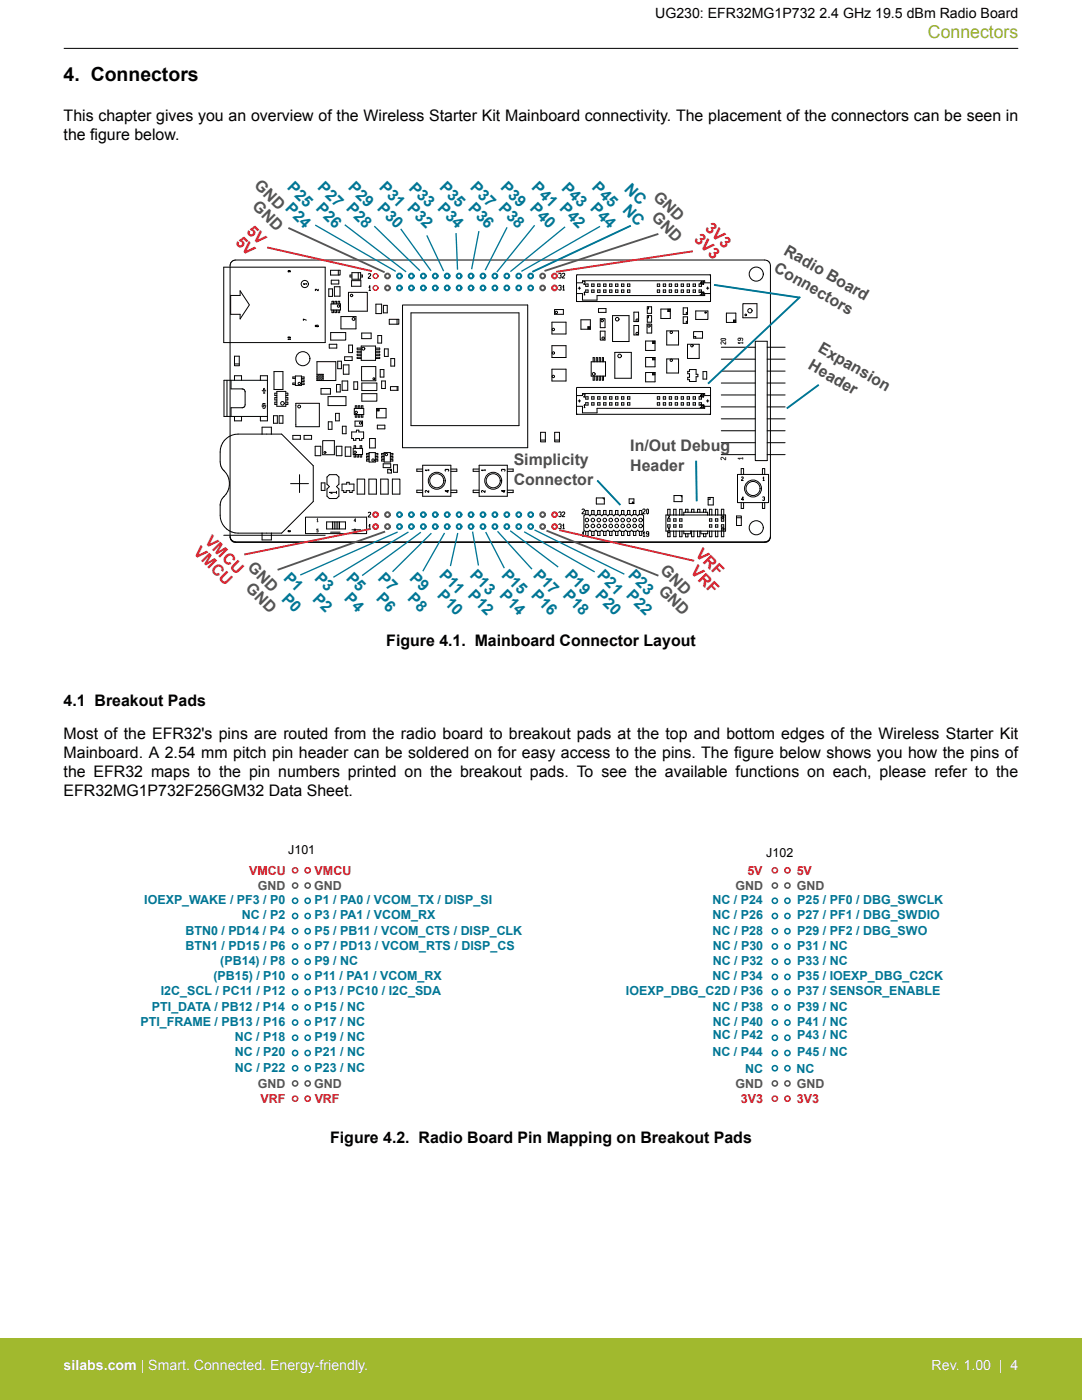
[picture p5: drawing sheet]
<svg xmlns="http://www.w3.org/2000/svg" width="216mm" height="279mm" viewBox="0 0 216 279" stroke-linecap="round" stroke-linejoin="round" font-family="sans-serif">
<g fill="none" stroke="#000" stroke-width=".2">
<path d="M44.6 53.3h20.3v15.1h-20.3zM46 59h1.9v-1l1.9 2.8-1.9 2.9v-1h-1.9zM46.2 52.3l.3-.3 .5-.1h105.6a1.13 1.13 0 0 1 1.1 1.1v54a1.13 1.13 0 0 1-1.1 1.1h-105.6a1.13 1.13 0 0 1-1.1-1.1v-54zM57.7 54v.2l-.2 .1v-.3h.4v.3M61.1 56.7h-.6l.2 .1M61.1 56.6v.2M63.5 57.7v.3l-.4-.3-.2 .1 .1 .2M65.6 57.7h.7v1.5h-.7zM66 53.9h1.9v1h-1.9zM66.1 55.9h1.5v.8h-1.5zM66.7 57.2h1.1v1.9h-1.1zM67.5 53.9v1"/>
<path d="M69.5 58.3h3.8v3.8h-3.8zM70.2 56h1.8v1.1h-1.8zM70.2 54.4h1.8v1.3h-1.8zM70.2 54.9h-.4v.4h.4M71.5 54.4v1.3M72 54.9h.3v.4h-.3M73.5 54.7l.1-.1 .4 .1v.3l-.5 .4v.2h.5M73.6 57.4l.2-.4v1M73.6 58h.3M111.5 57.1l.1-.2 .4 .2-.2 .3 .2 .4-.2 .1-.3-.1M111.5 54.7l.1-.2 .4 .2-.2 .3 .2 .4-.2 .1-.3-.1M112.2 54.7l.1-.2 .4 .2v.2l-.5 .5v.1h.5"/>
<path d="M112.3 57.3l.2-.4v1M112.3 57.9h.3M115 56.4h1.2v-.4h24.4v.4h1.2M115 58.6h1.2v1.3h2.9v-.9h21.5v-.4h1.2M115.1 54.8h26.6l.1 5.4h-26.7zM115.4 57.5h.4M115.6 57.3v.5M116.5 56.2h.3l-.3 .5 .3 .1M116.5 58.8h.2M116.5 58.5l.1-.2v.5M116.9 56.7h.4v.5h-.4zM116.9 57.9h.4v.4h-.4z"/>
<path d="M118.1 56.7h.4v.5h-.4zM118.1 57.9h.4v.4h-.4zM119.3 56.7h.4v.5h-.4zM119.3 57.9h.4v.4h-.4zM120.4 56.7h.5v.5h-.5zM120.4 57.9h.5v.4h-.5zM121.6 56.7h.5v.5h-.5zM121.6 57.9h.5v.4h-.5zM122.8 56.7h.5v.5h-.5zM122.8 57.9h.5v.4h-.5zM124 56.7h.5v.5h-.5zM124 57.9h.5v.4h-.5z"/>
<path d="M125.2 56.7h.5v.5h-.5zM125.2 57.9h.5v.4h-.5zM131.2 56.7h.4v.5h-.4zM131.2 57.9h.4v.4h-.4zM132.3 56.7h.5v.5h-.5zM132.3 57.9h.5v.4h-.5zM133.5 56.7h.5v.5h-.5zM133.5 57.9h.5v.4h-.5zM134.7 56.7h.5v.5h-.5zM134.7 57.9h.5v.4h-.5zM135.9 56.7h.5v.5h-.5zM135.9 57.9h.5v.4h-.5z"/>
<path d="M137.1 56.7h.5v.5h-.5zM137.1 57.9h.5v.4h-.5zM138.3 56.7h.5v.5h-.5zM138.3 57.9h.5v.4h-.5zM139.5 56.7h.5v.5h-.5zM139.5 57.9h.5v.4h-.5zM139.7 58.3h.3v.5h-.3M140 56.6h-.3l.3-.4v.6M140.3 56.2h.1l-.1 .6-.1-.1zM140.5 58.5l-.3 .1v-.3h.3v.5h-.3M141 57.5h.4M141.2 57.3v.5"/>
<path d="M45.3 75.9v7.2M46.1 75.9v1.7h2.2l.4 .2 .2 .3-.1 3-.4 .3h-2.3v1.7M46.8 75.9v-.9h1.4v.9M46.8 71.1h.9v1.9h-.9zM46.8 72.6h.9M52 75.9v-.9h1.4v9h-1.4v-.9M52.6 77.8l.1-.3v.9M52.6 78.4h.3M53.4 75.9h-8.7v7.2h8.7M54.7 74.2h1.8v3.5h-1.8zM55.2 78.1h1.8v3h-1.8zM55.2 78.5h-.4v.4h.4"/>
<path d="M55.2 79.3h-.4v.5h.4M57 78.5h.4v.4h-.4M57 79.3h.4v.5h-.4M57.5 67.3l.4 .1h-.4zM57.9 67.7h-.4l.1 .1M57.9 67.6v.2M58.9 75.2h-.5v.3h.5M58.9 76.4h-.5v.4h.5M58.9 75h1.2v1.9h-1.2zM60.1 75.2h.6v.3h-.6M60.1 75.8h.6v.3h-.6M60.1 76.4h.6v.4h-.6"/>
<path d="M61.1 63.9l-.6-.2v.3M63.2 65l-.3-.1 .1 .3 .2-.1M63.2 64.9l.3 .1-.1 .2-.2-.1zM63.2 74.7h1.3M63.2 72.2h3.8v3.7h-3.8zM63.7 74.7l-.5 .5M64.1 77.5h1.8v1.2h-1.8zM64.1 74.7l-.9 .9M64.5 74.7l-1.3 1.2M64.5 75.1l-.9 .8M64.5 75.5l-.5 .4M64.5 74.7v1.2"/>
<path d="M65.5 79.2h3.5v1.7h-3.5zM65.7 68.7h1.5v.8h-1.5zM66 66.4h3v1.5h-3zM66.1 60.7h1.8v1.2h-1.8zM66.2 60.7v-.6h.4v.6M66.2 61.9v.5h.4v-.5M66.8 60.7v-.6h.3v.6M66.8 61.9v.5h.3v-.5M67.1 76.7h.8v1.5h-.8zM67.4 72.1h.7v1.5h-.7zM67.5 60.7v-.6h.3v.6M67.5 61.9v.5h.3v-.5"/>
<path d="M68 63.2h3v2.4h-3zM68.3 76h1.1v1.9h-1.1zM68.5 72.8h1.1v1.9h-1.1zM68.8 71.2h1.5v.7h-1.5zM69.6 68.9h.7v1.5h-.7zM70.6 76.2h.8v1.5h-.8zM72.1 69.1h2.8v2.8h-2.8zM72.1 69.5h-.8v.2h.8M72.1 70.1h-.8v.2h.8M72.1 70.7h-.8v.2h.8M72.1 71.3h-.8v.2h.8M72.2 73.2h2.8v2.8h-2.8z"/>
<path d="M72.2 66.5h1.9v1.1h-1.9zM72.2 76.4h3v1.5h-3zM72.2 78.6h3v1.5h-3zM74.9 69.5h.9v.2h-.9M74.9 71.3h.9v.2h-.9M74.9 70.1h.9v.2h-.9M74.9 70.7h.9v.2h-.9M75 60.7h1.2v1.9h-1.2zM75.4 67h.8v1.5h-.8zM75.9 73.8h.7v1.5h-.7zM76.2 76h.7v1.5h-.7zM76.5 60.9h.8v1.5h-.8z"/>
<path d="M76.7 69.6h.8v1.5h-.8zM77.7 63.7h1.9v1h-1.9zM77.9 77.2h1.5v.7h-1.5zM78 71.6h.7v1.5h-.7zM79.2 63.7v1M79.2 77.2v.7M80.3 60.9h25v28.4h-25zM82 62.4h21.6v22.5h-21.6zM110.1 73.7h2.8v2.3h-2.8zM110.1 64.3h2.8v2.4h-2.8zM110.1 69h2.8v2.3h-2.8zM110.7 61.8h1.7v.9h-1.7z"/>
<path d="M115 78.9h1.2v-.4h24.4v.4h1.2M115.1 77.3h26.6l.1 .1v5.3l-26.7-.1zM115.6 79.8v.5M115.9 63.8h1.9v1.9h-1.9zM116.5 78.7h.3l-.3 .5 .3 .1M116.9 79.2h.4v.5h-.4zM117.3 65.5l.3 .2M117.3 65.2v.5M117.3 65.2l.5 .5M117.3 65.2h.5M117.6 65.2l.2 .3M118 72.2h2.8v2.9h-2.8z"/>
<path d="M118.1 79.2h.4v.5h-.4zM118.3 75.1v.8h.3v-.8M118.3 72.2v-.8h.3v.8M119 72.2v-.8h.2v.8M119 75.1v.8h.2v-.8M119.3 79.2h.4v.5h-.4zM119.4 61.6h1.5v.7h-1.5zM119.6 75.1v.8h.2v-.8M119.6 72.2v-.8h.2v.8M119.8 63.6h.9v1.8h-.9zM119.8 66.1h.9v1.8h-.9zM120.2 72.2v-.8h.2v.8"/>
<path d="M120.2 75.1v.8h.2v-.8M120.4 79.2h.5v.5h-.5zM121.6 79.2h.5v.5h-.5zM122.2 63h3.3v5.2h-3.3zM122.7 70.3h3.3v5.2h-3.3zM122.8 79.2h.5v.5h-.5zM124 79.2h.5v.5h-.5zM125.2 79.2h.5v.5h-.5zM126.5 62.3h.9v1.9h-.9zM126.5 65h.9v1.8h-.9zM128.8 74.3h1.9v1.9h-1.9zM128.8 71.3h1.9v1.9h-1.9z"/>
<path d="M128.8 68.1h1.9v1.8h-1.9zM129.1 64.7h.9v1.8h-.9zM129.2 61.2h.8v1.3h-.8zM129.2 63h.8v1.3h-.8zM129.4 61.2v.4h-.2M129.4 63v.4h-.2M130.2 71.8h.5M130.2 74.8h.5M130.2 68.5h.5M130.2 68.1v.4M130.2 71.3v.5M130.2 74.3v.5"/>
<path d="M130.5 71.3l-.3 .3M130.5 74.3l-.3 .3M130.5 68.1l-.3 .2M130.7 71.6l-.2 .2M130.7 71.3l-.5 .5M130.7 74.6l-.2 .2M130.7 74.3l-.5 .5M130.7 68.3l-.2 .2M130.7 68.1l-.5 .4M131.2 79.2h.4v.5h-.4zM131.9 61.7h1.9v1.9h-1.9zM132.3 79.2h.5v.5h-.5z"/>
<path d="M133 66h2.4v2.8h-2.4zM133 71.6h2.4v2.8h-2.4zM133.3 62.2h.5M133.3 61.7v.5M133.5 61.7l-.2 .2M133.5 79.2h.5v.5h-.5zM133.8 61.9l-.3 .3M133.8 61.7l-.5 .5M134.7 79.2h.5v.5h-.5zM135.9 79.2h.5v.5h-.5zM136.3 61.4h.9v1.4h-.9zM136.3 63.2h.9v1.3h-.9z"/>
<path d="M137.1 79.2h.5v.5h-.5zM137.2 62.3h-.3v.5M137.2 68.7h2.3v2.8h-2.3zM137.2 64.1h-.3v.4M137.2 74.1h.4v-.3h1.3v.9h.4v.5h-.4v.9h-1.3v-.3h-.4v-.5h.4v-.7h-.4zM138.3 79.2h.5v.5h-.5zM138.4 66.2h1.8v1.3h-1.8zM138.4 67.2h.4v.3M138.8 62.1h2.5v1.7h-2.5zM139.5 79.2h.5v.5h-.5zM140 79.1h-.3l.3-.4v.6M140.3 74.2h.7v1.5h-.7z"/>
<path d="M140.3 78.7h.1l-.1 .6-.1-.1zM141.2 79.8v.5M141.8 60.1l-.1 .1M143.9 69.3h6.8M143.9 71.7h6.8M143.9 74.1h6.8M143.9 76.4h6.8M143.9 78.8h6.8M144.9 62.5h1.9v1.8h-1.9zM146.4 64.1l.2 .2M146.4 63.9v.4M146.4 63.9l.4 .4"/>
<path d="M146.4 63.9h.4M146.6 63.9l.2 .2M148.2 60.6h2.8v2.8h-2.8zM150.7 68.1h2.4v23.8h-2.4zM153.1 69.3h3.6M153.1 71.7h3.6M153.1 74.1h3.6M153.1 76.4h3.6M153.1 78.8h3.6M44.8 87.9a3.6 3.6 0 0 1 2.7-1.3h8.7l6.3 6.3v7.2l-6.3 6.3h-8.7a3.6 3.6 0 0 1-3.6-3.6v-2.2l.5-1.1a3.7 3.7 0 0 0 .1-5.8l-.3-.3a5.2 5.2 0 0 1-.3-3.2 3.7 3.7 0 0 1 .9-2.3zM46.8 83.1v.9h1.4v-.9M52.3 86.6v-1.3h1.8v1.3"/>
<path d="M52.9 80.5h-.5v.4l.5 .1-.1 .5-.4-.1M54.6 83h.7v1.5h-.7zM55.2 80.3h-.4v.4h.4M55.7 83h.8v1.5h-.8zM57 80.3h.4v.4h-.4M58 96.5h3.6M58.4 86.9h1.5v.8h-1.5zM59 80.5h4.7v4.7h-4.7zM59.8 94.7v3.6M60.7 86.9h1.5v.8h-1.5zM62.9 89.1h1.1v1.8h-1.1zM64.1 96.4h.7v1.5h-.7z"/>
<path d="M64.4 87.9h2.3v2.9h-2.3zM65.5 84.2h.7v1.5h-.7zM65.7 94.7h1.4l.5 .5v1.4l-.5 .5 .5 .5v1.4l-.5 .5h-1.4l-.5-.5v-1.4l.5-.5-.5-.5v-1.4zM67 82.5h.7v1.5h-.7zM67.1 89.1h1.1v1.8h-1.1zM67.1 98.3h-1.4l.6 .2M67.1 98v.5M68.2 96.6h1v-.3h.5v.3h.9v1.3h-.3v.4h-.5v-.4h-.7v.4h-.5v-.4h-.4zM68.3 85.1h.8v1.5h-.8zM68.9 89.2h1.1v1.9h-1.1zM70.2 86.2h.9v-.4h.5v.4h1v1.3h-.4v.4h-.5v-.4h-.7v.4h-.5v-.4h-.3zM70.5 89.5h1.8v1.2h-1.8z"/>
<path d="M70.7 89.5v-.5h.3v.5M70.7 90.7v.5h.3v-.5M70.7 81.5h1.9v1.2h-1.9zM70.8 84h1.5v1.1h-1.5zM70.9 81.5v-.5h.3v.5M70.9 82.7v.6h.3v-.6M71.2 90.7v.5h.4v-.5M71.3 95.6h1.5v3h-1.5zM71.5 81.5v-.5h.3v.5M71.5 82.7v.6h.3v-.6M71.9 89.5v-.5h.3v.5M71.9 90.7v.5h.3v-.5"/>
<path d="M72.1 81.5v-.5h.3v.5M72.1 82.7v.6h.3v-.6M73.6 95.6h1.5v3h-1.5zM73.7 91.1h-.5v.3h.5M73.7 90.3h1.2v1.9h-1.2zM73.7 90.5h-.5v.3h.5M73.7 91.7h-.5v.3h.5M73.7 87.5h1.2v1.9h-1.2zM74.9 91.1h.5v.3h-.5M74.9 90.5h.5v.3h-.5M74.9 91.7h.5v.3h-.5M75.2 81.5h1.8v1.9h-1.8z"/>
<path d="M75.2 81.8l.2 .2M75.2 81.5l.4 .5M75.2 82h.4M75.3 84.8h1.5v.8h-1.5zM75.4 81.5l.2 .3M75.6 81.5v.5M76 95.6h1.5v3h-1.5zM76.5 92.6h1.5v.7h-1.5zM76.7 90.3h1.2v1.9h-1.2zM76.7 90.5h-.5v.3h.5M76.7 91.1h-.5v.3h.5M76.7 91.7h-.5v.3h.5"/>
<path d="M77.4 93.7h.7v.7h-.7zM77.9 91.1h.5v.3h-.5M77.9 90.5h.5v.3h-.5M77.9 91.7h.5v.3h-.5M77.9 93.7v.2h.2M78.3 95.6h1.5v3h-1.5zM78.5 92.8h.8v1.5h-.8zM84.3 92.9h5.7v6.1h-5.7zM84.3 93.6h-1.1v.5h1.1M84.3 97.8h-1.1v.5h1.1M85.6 97.9v.4l-.5-.4-.3 .1 .1 .3M85.6 93.8h-.8l.3 .1"/>
<path d="M85.6 93.7v.2M88.9 94v-.3h.5v.3M89.3 97.9v.4l-.5-.4h.7M90 93.6h1.2v.5h-1.2M90 97.8h1.2v.5h-1.2M95.6 92.9h5.6v6.1h-5.6zM95.6 93.6h-1.2v.5h1.2M95.6 97.8h-1.2v.5h1.2M96.8 97.9v.4l-.5-.4-.2 .1 .1 .3M96.8 93.8h-.7l.2 .1M96.8 93.7v.2M100.2 94v-.3h.5v.3"/>
<path d="M100.6 97.9v.4l-.5-.4h.7M101.2 93.6h1.2v.5h-1.2M101.2 97.8h1.2v.5h-1.2M107.9 86.3h.9v1.9h-.9zM107.9 87.8h.9M110.7 86.3h.9v1.9h-.9zM110.7 87.8h.9M115 81.1h1.2v1.3h2.9v-.9h21.5v-.4h1.2M115.1 82.6v.1M115.4 80h.4M116.5 81.3h.2M116.5 81l.1-.2v.5"/>
<path d="M116.9 80.4h.4v.4h-.4zM118.1 80.4h.4v.4h-.4zM119 99.4h1.6v1.2h-1.6zM119.3 80.4h.4v.4h-.4zM120.3 99.4l.3 .3M120.4 80.4h.5v.4h-.5zM121.6 80.4h.5v.4h-.5zM122.8 80.4h.5v.4h-.5zM124 80.4h.5v.4h-.5zM125.2 80.4h.5v.4h-.5zM125.5 99.6h1v.9h-1zM131.2 80.4h.4v.4h-.4z"/>
<path d="M132.3 80.4h.5v.4h-.5zM133.5 80.4h.5v.4h-.5zM134.5 98.9h1.6v1.2h-1.6zM134.7 80.4h.5v.4h-.5zM135.8 98.9l.3 .3M135.9 80.4h.5v.4h-.5zM137.1 80.4h.5v.4h-.5zM138.3 80.4h.5v.4h-.5zM139.5 80.4h.5v.4h-.5zM139.7 80.8h.3v.5h-.3M140.5 81l-.3 .1v-.3h.3v.5h-.3M141 80h.4"/>
<path d="M141.3 99.3h1v1.5h-1zM141.7 99.3v.4h-.4M141.8 82.6l-.1 .1M143.9 81.2h6.8M143.9 83.6h6.8M143.9 86h6.8M143.9 88.3h6.8M143.9 90.7h6.8M147.2 94.7h6.2v5.6h-6.2zM147.9 94.7v-1.2h.5v1.2M147.9 95.3h.4l-.4 .6h.4M148.3 99.7h-.4l.4-.5v.7"/>
<path d="M152.1 94.7v-1.2h.5v1.2M152.2 99.2h.3v.6h-.3M152.3 95.4l.1-.2v.7M152.3 95.9h.2M153.1 81.2h3.6M153.1 83.6h3.6M153.1 86h3.6M153.1 88.3h3.6M153.1 90.7h3.6M52.3 106.4v1.4h1.8v-1.4M61 103.2h12.2v3.3h-12.2zM65.2 104.2h3.7v1.4h-3.7z"/>
<path d="M66.3 104.2v1.4M66.7 104.2v1.4M67.1 104.2v1.4M67.4 104.2v1.4M67.7 104.2v1.4M73.5 102.4l.1-.2 .4 .2v.2l-.5 .5v.1h.5M73.6 105l.2-.4v1M73.6 105.6h.3M111.5 104.7l.1-.1 .4 .1-.2 .3 .2 .4-.2 .1-.3-.1M111.5 102.3l.1-.1 .4 .1-.2 .3 .2 .4-.2 .1-.3-.1M112.2 102.3l.1-.1 .4 .1v.2l-.5 .5v.1h.5M112.3 104.9l.2-.3v.9"/>
<path d="M112.3 105.5h.3M116.1 101.7l.2-.1 .3 .1v.2l-.5 .5v.1h.5M116.3 106.4l.1-.3v.9M116.3 107h.2M116.5 102.9l.3-.2h.7l.2 .2 .2-.2h.8l.2 .2 .2-.2h.7l.3 .2 .2-.2h.7l.3 .2 .2-.2h.7l.3 .2 .2-.2h.7l.3 .2 .2-.2h.7l.2 .2 .3-.2h.7l.2 .2 .3-.2h.7l.2 .2 .3-.2h.7l.2 .2v2.9l-.2 .2h-.7l-.3-.2-.2 .2h-.7l-.3-.2-.2 .2h-.7l-.3-.2-.2 .2h-.7l-.2-.2-.3 .2h-.7l-.2-.2-.3 .2h-.7l-.2-.2-.3 .2h-.7l-.2-.2-.3 .2h-.7l-.2-.2-.2 .2h-.8l-.2-.2-.2 .2h-.7l-.3-.2zM116.9 102.7v-.8h.4v.8M116.9 106v.9h.4v-.9M118.1 102.7v-.8h.4v.8M118.1 106v.9h.4v-.9M119.3 102.7v-.8h.4v.8M119.3 106v.9h.4v-.9M120.4 102.7v-.8h.5v.8"/>
<path d="M120.4 106v.9h.5v-.9M121.6 102.7v-.8h.5v.8M121.6 106v.9h.5v-.9M122.8 102.7v-.8h.5v.8M122.8 106v.9h.5v-.9M124 102.7v-.8h.5v.8M124 106v.9h.5v-.9M125.2 102.7v-.8h.5v.8M125.2 106v.9h.5v-.9M126.4 106v.9h.5v-.9M126.4 102.7v-.8h.5v.8M127.6 106v.9h.5v-.9"/>
<path d="M127.6 102.7v-.8h.5v.8M128.3 101.7l.1-.1 .3 .1v.2l-.4 .5v.1h.4M128.4 106.4l.1-.3v.9M128.4 107h.3M129.2 101.6l.2 .1v.7l-.1 .1-.3-.1v-.7zM129.4 106.5l-.1 .1-.3-.1 .1-.4 .3 .1v.7l-.1 .1-.3-.1M132.9 102.8h11.9v3.2h-11.9zM133.2 102.8v-1.2h.5v1.2M133.2 103.5h.5v.5h-.5zM133.2 104.7h.5v.5h-.5zM133.2 106v1.1h.5v-1.1M133.3 103h.3l-.3 .3 .3 .1"/>
<path d="M133.3 106.3h.3M133.4 105.5l.1-.1v.5M133.4 105.9h.2M133.5 106.2v.2M134.4 102.8v-1.2h.5v1.2M134.4 103.5h.5v.5h-.5zM134.4 104.7h.5v.5h-.5zM134.4 106v1.1h.5v-1.1M135.6 102.8v-1.2h.5v1.2M135.6 103.5h.5v.5h-.5zM135.6 104.7h.5v.5h-.5zM135.6 106v1.1h.5v-1.1"/>
<path d="M136.4 102.8v-.6h4.8v.6M136.4 106v.5h1.4v-.5M136.8 102.2v-.6h.5v.6M136.8 106.5v.6h.5v-.6M138 102.2v-.6h.5v.6M138 106v1.1h.5v-1.1M139.2 102.2v-.6h.5v.6M139.2 106v1.1h.5v-1.1M139.8 106v.5h1.4v-.5M140.4 102.2v-.6h.4v.6M140.4 106.5v.6h.4v-.6M141.6 102.8v-1.2h.4v1.2"/>
<path d="M141.6 103.5h.4v.5h-.4zM141.6 104.7h.4v.5h-.4zM141.6 106v1.1h.4v-1.1M142.8 102.8v-1.2h.4v1.2M142.8 103.5h.4v.5h-.4zM142.8 104.7h.4v.5h-.4zM142.8 106v1.1h.4v-1.1M143.9 103h.2l-.2 .4h.2M143.9 102.8v-1.2h.5v1.2M143.9 103.5h.5v.5h-.5zM143.9 104.7h.5v.5h-.5zM143.9 106v1.1h.5v-1.1"/>
<path d="M143.9 105.8h.2M143.9 105.5l.1-.1v.4M144.3 102.9l.1 .1v.4h-.1zM144.5 105.5h-.3l.1-.1h.2v.4h-.3M147 103h.9v1.9h-.9zM147 103.3h.9M147.9 100.3v1.2h.5v-1.2M152.1 100.3v1.2h.5v-1.2"/>
<circle cx="60.8" cy="56.7" r=".71"/>
<circle cx="70.2" cy="59" r=".24"/>
<circle cx="150.9" cy="54.7" r="1.41"/>
<circle cx="59.7" cy="76.5" r=".24"/>
<circle cx="60.4" cy="71.6" r="1.41"/>
<circle cx="67.6" cy="61.1" r=".24"/>
<circle cx="70.6" cy="63.7" r=".29"/>
<circle cx="72.5" cy="69.6" r=".29"/>
<circle cx="74.6" cy="75.6" r=".19"/>
<circle cx="110.4" cy="75.1" r=".24"/>
<circle cx="110.4" cy="65.8" r=".24"/>
<circle cx="110.4" cy="70.4" r=".24"/>
<circle cx="111" cy="62.3" r=".24"/>
<circle cx="118.5" cy="74.6" r=".29"/>
<circle cx="120.2" cy="64" r=".24"/>
<circle cx="120.3" cy="67.5" r=".24"/>
<circle cx="123.2" cy="63.7" r=".36"/>
<circle cx="123.6" cy="71" r=".36"/>
<circle cx="127.1" cy="63.9" r=".24"/>
<circle cx="127.1" cy="66.6" r=".24"/>
<circle cx="129.5" cy="65.1" r=".24"/>
<circle cx="133.9" cy="71.9" r=".24"/>
<circle cx="133.9" cy="66.3" r=".24"/>
<circle cx="138.1" cy="69" r=".24"/>
<circle cx="140.8" cy="62.4" r=".14"/>
<circle cx="148.8" cy="62.8" r=".17"/>
<circle cx="149.6" cy="62" r=".43"/>
<circle cx="56.4" cy="80.5" r=".36"/>
<circle cx="59.7" cy="81.1" r=".29"/>
<circle cx="64.8" cy="90.3" r=".19"/>
<circle cx="70.8" cy="90.3" r=".24"/>
<circle cx="71.1" cy="82.3" r=".24"/>
<circle cx="72" cy="84.4" r=".24"/>
<circle cx="74.4" cy="91.8" r=".24"/>
<circle cx="77.1" cy="90.7" r=".24"/>
<circle cx="87.2" cy="95.9" r="1.41"/>
<circle cx="87.2" cy="95.9" r="1.69"/>
<circle cx="98.4" cy="95.9" r="1.41"/>
<circle cx="98.4" cy="95.9" r="1.69"/>
<circle cx="150.3" cy="97.5" r="1.69"/>
<circle cx="150.3" cy="97.5" r="1.41"/>
<circle cx="117.1" cy="105" r=".36"/>
<circle cx="117.1" cy="103.8" r=".36"/>
<circle cx="118.3" cy="103.8" r=".36"/>
<circle cx="118.3" cy="105" r=".36"/>
<circle cx="119.5" cy="103.8" r=".36"/>
<circle cx="119.5" cy="105" r=".36"/>
<circle cx="120.7" cy="105" r=".36"/>
<circle cx="120.7" cy="103.8" r=".36"/>
<circle cx="121.9" cy="103.8" r=".36"/>
<circle cx="121.9" cy="105" r=".36"/>
<circle cx="123.1" cy="105" r=".36"/>
<circle cx="123.1" cy="103.8" r=".36"/>
<circle cx="124.3" cy="103.8" r=".36"/>
<circle cx="124.3" cy="105" r=".36"/>
<circle cx="125.4" cy="105" r=".36"/>
<circle cx="125.4" cy="103.8" r=".36"/>
<circle cx="126.3" cy="100.3" r=".1"/>
<circle cx="126.6" cy="103.8" r=".36"/>
<circle cx="126.6" cy="105" r=".36"/>
<circle cx="127.8" cy="105" r=".36"/>
<circle cx="127.8" cy="103.8" r=".36"/>
<circle cx="150.9" cy="105.3" r="1.41"/>
</g>
<g fill="none" stroke="#d91e2a" stroke-width=".4">
<circle cx="110.7" cy="55.1" r=".48"/>
<circle cx="110.7" cy="57.5" r=".48"/>
<circle cx="74.9" cy="102.7" r=".48"/>
<circle cx="74.9" cy="105.1" r=".48"/>
<circle cx="110.7" cy="105.1" r=".48"/>
<circle cx="110.7" cy="102.7" r=".48"/>
</g>
<g fill="none" stroke="#555" stroke-width=".4">
<circle cx="77.3" cy="57.5" r=".48"/>
<circle cx="77.3" cy="55.1" r=".48"/>
<circle cx="108.3" cy="57.5" r=".48"/>
<circle cx="108.3" cy="55.1" r=".48"/>
<circle cx="77.3" cy="102.7" r=".48"/>
<circle cx="77.3" cy="105.1" r=".48"/>
<circle cx="108.3" cy="105.1" r=".48"/>
<circle cx="108.3" cy="102.7" r=".48"/>
</g>
<g fill="none" stroke="#007695" stroke-width=".4">
<circle cx="79.7" cy="57.5" r=".48"/>
<circle cx="79.7" cy="55.1" r=".48"/>
<circle cx="82.1" cy="55.1" r=".48"/>
<circle cx="82.1" cy="57.5" r=".48"/>
<circle cx="84.5" cy="55.1" r=".48"/>
<circle cx="84.5" cy="57.5" r=".48"/>
<circle cx="86.8" cy="57.5" r=".48"/>
<circle cx="86.8" cy="55.1" r=".48"/>
<circle cx="89.2" cy="57.5" r=".48"/>
<circle cx="89.2" cy="55.1" r=".48"/>
<circle cx="91.6" cy="57.5" r=".48"/>
<circle cx="91.6" cy="55.1" r=".48"/>
<circle cx="94" cy="57.5" r=".48"/>
<circle cx="94" cy="55.1" r=".48"/>
<circle cx="96.4" cy="55.1" r=".48"/>
<circle cx="96.4" cy="57.5" r=".48"/>
<circle cx="98.7" cy="57.5" r=".48"/>
<circle cx="98.7" cy="55.1" r=".48"/>
<circle cx="101.1" cy="57.5" r=".48"/>
<circle cx="101.1" cy="55.1" r=".48"/>
<circle cx="103.5" cy="57.5" r=".48"/>
<circle cx="103.5" cy="55.1" r=".48"/>
<circle cx="105.9" cy="55.1" r=".48"/>
<circle cx="105.9" cy="57.5" r=".48"/>
<circle cx="79.7" cy="102.7" r=".48"/>
<circle cx="79.7" cy="105.1" r=".48"/>
<circle cx="82.1" cy="105.1" r=".48"/>
<circle cx="82.1" cy="102.7" r=".48"/>
<circle cx="84.5" cy="105.1" r=".48"/>
<circle cx="84.5" cy="102.7" r=".48"/>
<circle cx="86.8" cy="102.7" r=".48"/>
<circle cx="86.8" cy="105.1" r=".48"/>
<circle cx="89.2" cy="105.1" r=".48"/>
<circle cx="89.2" cy="102.7" r=".48"/>
<circle cx="91.6" cy="105.1" r=".48"/>
<circle cx="91.6" cy="102.7" r=".48"/>
<circle cx="94" cy="102.7" r=".48"/>
<circle cx="94" cy="105.1" r=".48"/>
<circle cx="96.4" cy="102.7" r=".48"/>
<circle cx="96.4" cy="105.1" r=".48"/>
<circle cx="98.7" cy="105.1" r=".48"/>
<circle cx="98.7" cy="102.7" r=".48"/>
<circle cx="101.1" cy="102.7" r=".48"/>
<circle cx="101.1" cy="105.1" r=".48"/>
<circle cx="103.5" cy="102.7" r=".48"/>
<circle cx="103.5" cy="105.1" r=".48"/>
<circle cx="105.9" cy="102.7" r=".48"/>
<circle cx="105.9" cy="105.1" r=".48"/>
</g>
<g fill="none" stroke="#d91e2a" stroke-width=".26">
<circle cx="74.9" cy="55.1" r=".48"/>
<circle cx="74.9" cy="57.5" r=".48"/>
</g>
<g fill="none" stroke="#333" stroke-width=".2">
<path d="M53 77.9h-.7l.3 .2M53 77.8v.3M143.8 67.7l.2-.1h.7l.1 .2-.1 .1h-.7zM144.8 68.2v.5l-.6-.5h-.2l-.2 .1 .2 .4M147.6 67.5l.2 .1-.2 .4-.3-.2 .1-.3h.7l.1 .1-.1 .4M148.2 68.4h-.9l.3 .2M148.2 68.3v.3M52.3 80.8v.4h.3l.1-.4 .3 .1-.1 .3M144.8 91.3v.5l-.6-.5h-.2l-.2 .1 .2 .4M148.2 91.5h-.9l.3 .1M148.2 91.3v.3M63.3 104.1h.2"/>
<path d="M63.3 103.7l.1-.2v.6M63.5 105.6h-.3v.2l.3 .1-.1 .3-.2-.1M70.7 105.9h.2l.1 .2-.3 .1zM70.7 105.9v-.3h.2v.3M71 103.9h-.3l.2-.4v.6"/>
</g>
<path d="M106.2 54.3l19.7-9.3z" fill="#007695"/>
<path d="M125.9 45l-19.7 9.3M142.5 56.9l16.9 2.5M119.2 95.9l4.6 4.9" fill="none" stroke="#007695" stroke-width=".37"/>
<path d="M142.5 56.9l16.9 2.5zM119.2 95.9l4.6 4.9z" fill="#000"/>
<path d="M53.3 49.4l20.9 4.7M73.8 105.6l-25.1 5.1" fill="none" stroke="#d91e2a" stroke-width=".37"/>
<path d="M57.5 45.5l19.3 8.8M76.8 106.1l-21.4 7.6" fill="none" stroke="#555" stroke-width=".37"/>
<g fill="none" stroke="#007695" stroke-width=".26">
<path d="M62.9 44.9l16.1 9.3M68.8 44.9l12.2 9.4M74.7 45.1l9.1 8.9M80 45.7l6 8.3M91 46.5l.3 7.3M95.6 46.1l-1.5 7.6M106.7 45l-7.6 9.3M112.8 45.3l-11 8.9M119.7 45.2l-15.7 9M79.3 106.2l-19.4 8.6M81.5 106.2l-15 9M84 106.2l-11.7 8.7"/>
<path d="M86.1 106.4l-7.8 7.7M91.3 106.4l-1.4 6.6M94.3 106.1l1.2 6.8M96.9 106.2l3.7 7.2M99.3 106l6.8 7.6M101.8 105.9l9.6 7.3M104.6 106.1l14.1 8M106.6 105.8l18 8.8"/>
</g>
<path d="M44.6 106.8h20.3M45.9 107.1a1.13 1.13 0 0 0 1.1 1.2h105.6a1.13 1.13 0 0 0 1.1-1.2M57.9 105.9v.2h-.4v-.2h.2v.2M66 106.2h1.9M70.2 105.7h1.8" fill="none" stroke="#000" stroke-width=".2"/>
<path d="M141.3 76.6l18.4-17.4z" fill="#808080"/>
<path d="M159.7 59.2l-18.4 17.4M138.9 92l.1 8" fill="none" stroke="#007695" stroke-width=".37"/>
<path d="M139 92v8" fill="none" stroke="#000" stroke-width=".2"/>
<path d="M157 81.5l6.4-4.7z" fill="#808080"/>
<path d="M163.4 76.8l-6.4 4.7" fill="none" stroke="#007695" stroke-width=".37"/>
<path d="M85.2 47l3.3 7.1M101.2 45.4l-4.4 8.5M88.7 106.4l-4.3 7.6" fill="none" stroke="#007695" stroke-width=".26"/>
<path d="M131.4 46.7l-22.8 7.4M109 105.9l22.4 9" fill="none" stroke="#555" stroke-width=".37"/>
<path d="M138.3 50.1l-27.3 4.1M111.6 105.8l26.9 6.1" fill="none" stroke="#d91e2a" stroke-width=".37"/>
<g fill="none" stroke="#d91e2a" stroke-width=".31">
<circle cx="58.9" cy="173.7" r=".51"/>
<circle cx="61.4" cy="173.7" r=".51"/>
<circle cx="154.6" cy="173.7" r=".51"/>
<circle cx="157.1" cy="173.7" r=".51"/>
<circle cx="58.9" cy="219.3" r=".51"/>
<circle cx="61.4" cy="219.3" r=".51"/>
<circle cx="154.6" cy="219.3" r=".51"/>
<circle cx="157.1" cy="219.3" r=".51"/>
</g>
<g fill="none" stroke="#007695" stroke-width=".31">
<circle cx="58.9" cy="179.8" r=".51"/>
<circle cx="61.4" cy="179.8" r=".51"/>
<circle cx="154.6" cy="179.8" r=".51"/>
<circle cx="157.1" cy="179.8" r=".51"/>
<circle cx="58.9" cy="185.8" r=".51"/>
<circle cx="58.9" cy="188.9" r=".51"/>
<circle cx="58.9" cy="182.8" r=".51"/>
<circle cx="58.9" cy="195" r=".51"/>
<circle cx="58.9" cy="191.9" r=".51"/>
<circle cx="58.9" cy="198" r=".51"/>
<circle cx="61.4" cy="188.9" r=".51"/>
<circle cx="61.4" cy="182.8" r=".51"/>
<circle cx="61.4" cy="185.8" r=".51"/>
<circle cx="61.4" cy="198" r=".51"/>
<circle cx="61.4" cy="191.9" r=".51"/>
<circle cx="61.4" cy="195" r=".51"/>
<circle cx="154.6" cy="188.9" r=".51"/>
<circle cx="154.6" cy="182.8" r=".51"/>
<circle cx="154.6" cy="195" r=".51"/>
<circle cx="154.6" cy="198" r=".51"/>
<circle cx="154.6" cy="185.8" r=".51"/>
<circle cx="154.6" cy="191.9" r=".51"/>
<circle cx="157.1" cy="182.8" r=".51"/>
<circle cx="157.1" cy="185.8" r=".51"/>
<circle cx="157.1" cy="188.9" r=".51"/>
<circle cx="157.1" cy="195" r=".51"/>
<circle cx="157.1" cy="191.9" r=".51"/>
<circle cx="157.1" cy="198" r=".51"/>
<circle cx="58.9" cy="204.1" r=".51"/>
<circle cx="58.9" cy="210.1" r=".51"/>
<circle cx="58.9" cy="213.2" r=".51"/>
<circle cx="58.9" cy="207.1" r=".51"/>
<circle cx="58.9" cy="201" r=".51"/>
<circle cx="61.4" cy="201" r=".51"/>
<circle cx="61.4" cy="210.1" r=".51"/>
<circle cx="61.4" cy="204.1" r=".51"/>
<circle cx="61.4" cy="213.2" r=".51"/>
<circle cx="61.4" cy="207.1" r=".51"/>
<circle cx="154.6" cy="210.1" r=".51"/>
<circle cx="154.6" cy="204.1" r=".51"/>
<circle cx="154.6" cy="201" r=".51"/>
<circle cx="154.6" cy="213.2" r=".51"/>
<circle cx="154.6" cy="207.1" r=".51"/>
<circle cx="157.1" cy="207.1" r=".51"/>
<circle cx="157.1" cy="204.1" r=".51"/>
<circle cx="157.1" cy="210.1" r=".51"/>
<circle cx="157.1" cy="201" r=".51"/>
<circle cx="157.1" cy="213.2" r=".51"/>
</g>
<g fill="none" stroke="#555" stroke-width=".31">
<circle cx="58.9" cy="176.7" r=".51"/>
<circle cx="61.4" cy="176.7" r=".51"/>
<circle cx="154.6" cy="176.7" r=".51"/>
<circle cx="157.1" cy="176.7" r=".51"/>
<circle cx="58.9" cy="216.2" r=".51"/>
<circle cx="61.4" cy="216.2" r=".51"/>
<circle cx="154.6" cy="216.2" r=".51"/>
<circle cx="157.1" cy="216.2" r=".51"/>
</g>
<path d="M12.7 9.7h190.5" fill="none" stroke="#000" stroke-width=".2"/>
<path d="M0 267h215.9v12.4h-215.9z" fill="#a1b92e"/>
<text font-size="3.9" x="12.7" y="16.1">4. Connectors</text>
<text font-size="3.5" fill="#a1b92e" x="185.2" y="7.5">Connectors</text>
<g font-size="3.2">
<text x="12.7" y="24.2">This chapter gives you an overview of the Wireless Starter Kit Mainboard connectivity. The placement of the connectors can be seen in</text>
<text x="12.7" y="28">the figure below.</text>
<text x="77.1" y="128.9">Figure 4.1. Mainboard Connector Layout</text>
<text x="12.7" y="140.8">4.1 Breakout Pads</text>
<text x="12.7" y="147.4">Most of the EFR32's pins are routed from the radio board to breakout pads at the top and bottom edges of the Wireless Starter Kit</text>
<text x="12.7" y="155.1">the EFR32 maps to the pin numbers printed on the breakout pads. To see the available functions on each, please refer to the</text>
<text x="12.7" y="151.2">Mainboard. A 2.54 mm pitch pin header can be soldered on for easy access to the pins. The figure below shows you how the pins of</text>
<text x="12.7" y="158.9">EFR32MG1P732F256GM32 Data Sheet.</text>
<text x="65.9" y="228.2">Figure 4.2. Radio Board Pin Mapping on Breakout Pads</text>
</g>
<g font-size="3.2" fill="#555">
<text x="50.2" y="41.3" transform="rotate(45 50.2 41.3)">GND</text>
<text x="50.6" y="37.2" transform="rotate(45 50.6 37.2)">GND</text>
<text x="130.2" y="39.4" transform="rotate(45 130.2 39.4)">GND</text>
<text x="129.8" y="43.5" transform="rotate(45 129.8 43.5)">GND</text>
<text x="49.2" y="113.4" transform="rotate(45 49.2 113.4)">GND P0</text>
<text x="131.6" y="114" transform="rotate(45 131.6 114)">GND</text>
<text x="48.9" y="117.6" transform="rotate(45 48.9 117.6)">GND</text>
<text x="131.2" y="118.1" transform="rotate(45 131.2 118.1)">GND</text>
</g>
<g font-size="3.2" fill="#007695">
<text x="56.8" y="41.7" transform="rotate(45 56.8 41.7)">P24</text>
<text x="57.1" y="37.6" transform="rotate(45 57.1 37.6)">P25</text>
<text x="62.9" y="41.7" transform="rotate(45 62.9 41.7)">P26</text>
<text x="63.2" y="37.6" transform="rotate(45 63.2 37.6)">P27</text>
<text x="68.9" y="41.7" transform="rotate(45 68.9 41.7)">P28</text>
<text x="69.3" y="37.6" transform="rotate(45 69.3 37.6)">P29</text>
<text x="75.2" y="41.7" transform="rotate(45 75.2 41.7)">P30</text>
<text x="75.5" y="37.6" transform="rotate(45 75.5 37.6)">P31</text>
<text x="81.1" y="41.7" transform="rotate(45 81.1 41.7)">P32</text>
<text x="81.5" y="37.6" transform="rotate(45 81.5 37.6)">P33</text>
<text x="87.2" y="41.7" transform="rotate(45 87.2 41.7)">P34</text>
<text x="87.6" y="37.6" transform="rotate(45 87.6 37.6)">P35</text>
<text x="93.3" y="41.7" transform="rotate(45 93.3 41.7)">P36</text>
<text x="93.7" y="37.6" transform="rotate(45 93.7 37.6)">P37</text>
<text x="99.4" y="41.7" transform="rotate(45 99.4 41.7)">P38</text>
<text x="99.7" y="37.6" transform="rotate(45 99.7 37.6)">P39</text>
<text x="105.6" y="41.7" transform="rotate(45 105.6 41.7)">P40</text>
<text x="105.9" y="37.6" transform="rotate(45 105.9 37.6)">P41</text>
<text x="111.5" y="41.7" transform="rotate(45 111.5 41.7)">P42</text>
<text x="111.9" y="37.6" transform="rotate(45 111.9 37.6)">P43</text>
<text x="117.6" y="41.7" transform="rotate(45 117.6 41.7)">P44</text>
<text x="118" y="37.6" transform="rotate(45 118 37.6)">P45</text>
<text x="124.4" y="38" transform="rotate(45 124.4 38)">NC</text>
<text x="124.1" y="42.1" transform="rotate(45 124.1 42.1)">NC</text>
<text x="56.4" y="115.5" transform="rotate(45 56.4 115.5)">P1</text>
<text x="62.2" y="119.7" transform="rotate(45 62.2 119.7)">P2</text>
<text x="62.6" y="115.5" transform="rotate(45 62.6 115.5)">P3</text>
<text x="68.6" y="119.6" transform="rotate(45 68.6 119.6)">P4</text>
<text x="68.9" y="115.5" transform="rotate(45 68.9 115.5)">P5</text>
<text x="74.9" y="119.6" transform="rotate(45 74.9 119.6)">P6</text>
<text x="75.3" y="115.5" transform="rotate(45 75.3 115.5)">P7</text>
<text x="81.2" y="119.6" transform="rotate(45 81.2 119.6)">P8</text>
<text x="81.6" y="115.5" transform="rotate(45 81.6 115.5)">P9</text>
<text x="87.1" y="119" transform="rotate(45 87.1 119)">P10</text>
<text x="87.5" y="114.9" transform="rotate(45 87.5 114.9)">P11</text>
<text x="93.2" y="119" transform="rotate(45 93.2 119)">P12</text>
<text x="93.6" y="114.9" transform="rotate(45 93.6 114.9)">P13</text>
<text x="99.5" y="119" transform="rotate(45 99.5 119)">P14</text>
<text x="99.9" y="114.9" transform="rotate(45 99.9 114.9)">P15</text>
<text x="105.9" y="119" transform="rotate(45 105.9 119)">P16</text>
<text x="106.3" y="114.9" transform="rotate(45 106.3 114.9)">P17</text>
<text x="112.2" y="119" transform="rotate(45 112.2 119)">P18</text>
<text x="112.6" y="114.9" transform="rotate(45 112.6 114.9)">P19</text>
<text x="118.6" y="119" transform="rotate(45 118.6 119)">P20</text>
<text x="119" y="114.9" transform="rotate(45 119 114.9)">P21</text>
<text x="124.8" y="119" transform="rotate(45 124.8 119)">P22</text>
<text x="125.2" y="114.9" transform="rotate(45 125.2 114.9)">P23</text>
</g>
<g font-size="3.2" fill="#d91e2a">
<text x="49.1" y="46.3" transform="rotate(45 49.1 46.3)">5V</text>
<text x="138.4" y="47.9" transform="rotate(45 138.4 47.9)">3V3</text>
<text x="140.6" y="45.7" transform="rotate(45 140.6 45.7)">3V3</text>
<text x="46.8" y="48.5" transform="rotate(45 46.8 48.5)">5V</text>
<text x="38.5" y="110.3" transform="rotate(45 38.5 110.3)">VMCU</text>
<text x="40.7" y="108.1" transform="rotate(45 40.7 108.1)">VMCU</text>
<text x="138.6" y="110.7" transform="rotate(45 138.6 110.7)">VRF</text>
<text x="137.6" y="114.2" transform="rotate(45 137.6 114.2)">VRF</text>
</g>
<g font-size="3.2" fill="#4d4d4d">
<text x="156.2" y="50.6" transform="rotate(30 156.2 50.6)">Radio Board</text>
<text x="154.2" y="54.1" transform="rotate(30 154.2 54.1)">Connectors</text>
<text x="163" y="70.1" transform="rotate(30 163 70.1)">Expansion</text>
<text x="161" y="73.5" transform="rotate(30 161 73.5)">Header</text>
<text x="102.5" y="92.9">Simplicity</text>
<text x="125.8" y="90">In/Out Debug</text>
<text x="125.8" y="94">Header</text>
<text x="102.5" y="96.8">Connector</text>
</g>
<text font-size="2.8" x="130.7" y="3.5">UG230: EFR32MG1P732 2.4 GHz 19.5 dBm Radio Board</text>
<g font-size="2.8" fill="#fff">
<text x="12.7" y="273.4">silabs.com | Smart. Connected. Energy-friendly.</text>
<text x="185.9" y="273.4">Rev. 1.00 | 4</text>
</g>
<g font-size="2.5">
<text x="57.5" y="170.4">J101</text>
<text x="152.9" y="171">J102</text>
</g>
<g font-size="2.5" fill="#d91e2a">
<text x="49.7" y="174.6">VMCU</text>
<text x="62.8" y="174.6">VMCU</text>
<text x="149.1" y="174.6">5V</text>
<text x="159" y="174.6">5V</text>
<text x="52" y="220.2">VRF</text>
<text x="62.8" y="220.2">VRF</text>
<text x="147.9" y="220.1">3V3</text>
<text x="159" y="220.1">3V3</text>
</g>
<g font-size="2.5" fill="#555">
<text x="51.4" y="177.6">GND</text>
<text x="62.7" y="177.6">GND</text>
<text x="146.8" y="177.6">GND</text>
<text x="159" y="177.6">GND</text>
<text x="51.4" y="217.1">GND</text>
<text x="62.7" y="217.1">GND</text>
<text x="146.8" y="217.1">GND</text>
<text x="159" y="217.1">GND</text>
</g>
<g font-size="2.5" fill="#007695">
<text x="28.8" y="180.4">IOEXP_WAKE / PF3 / P0</text>
<text x="48.3" y="183.5">NC / P2</text>
<text x="62.8" y="183.5">P3 / PA1 / VCOM_RX</text>
<text x="62.8" y="180.4">P1 / PA0 / VCOM_TX / DISP_SI</text>
<text x="142.1" y="180.4">NC / P24</text>
<text x="142.2" y="183.5">NC / P26</text>
<text x="159.1" y="183.5">P27 / PF1 / DBG_SWDIO</text>
<text x="159.1" y="180.4">P25 / PF0 / DBG_SWCLK</text>
<text x="37" y="186.5">BTN0 / PD14 / P4</text>
<text x="37" y="189.5">BTN1 / PD15 / P6</text>
<text x="62.8" y="189.5">P7 / PD13 / VCOM_RTS / DISP_CS</text>
<text x="62.8" y="186.5">P5 / PB11 / VCOM_CTS / DISP_CLK</text>
<text x="142.2" y="186.5">NC / P28</text>
<text x="142.2" y="189.5">NC / P30</text>
<text x="159.1" y="189.5">P31 / NC</text>
<text x="159.1" y="186.5">P29 / PF2 / DBG_SWO</text>
<text x="42.6" y="195.6">(PB15) / P10</text>
<text x="44" y="192.6">(PB14) / P8</text>
<text x="62.8" y="195.6">P11 / PA1 / VCOM_RX</text>
<text x="62.8" y="192.6">P9 / NC</text>
<text x="142.1" y="195.6">NC / P34</text>
<text x="142.2" y="192.6">NC / P32</text>
<text x="159.1" y="195.6">P35 / IOEXP_DBG_C2CK</text>
<text x="159.1" y="192.6">P33 / NC</text>
<text x="30.3" y="201.7">PTI_DATA / PB12 / P14</text>
<text x="32.1" y="198.7">I2C_SCL / PC11 / P12</text>
<text x="62.8" y="201.7">P15 / NC</text>
<text x="62.8" y="198.7">P13 / PC10 / I2C_SDA</text>
<text x="124.9" y="198.7">IOEXP_DBG_C2D / P36</text>
<text x="142.2" y="201.7">NC / P38</text>
<text x="159.1" y="201.7">P39 / NC</text>
<text x="159.1" y="198.7">P37 / SENSOR_ENABLE</text>
<text x="28.1" y="204.7">PTI_FRAME / PB13 / P16</text>
<text x="46.9" y="207.8">NC / P18</text>
<text x="62.8" y="207.8">P19 / NC</text>
<text x="62.8" y="204.7">P17 / NC</text>
<text x="142.2" y="204.7">NC / P40</text>
<text x="142.2" y="207.3">NC / P42</text>
<text x="159.1" y="207.3">P43 / NC</text>
<text x="159.1" y="204.7">P41 / NC</text>
<text x="46.9" y="210.8">NC / P20</text>
<text x="46.9" y="213.8">NC / P22</text>
<text x="62.8" y="213.8">P23 / NC</text>
<text x="62.8" y="210.8">P21 / NC</text>
<text x="142.1" y="210.8">NC / P44</text>
<text x="148.7" y="214.1">NC</text>
<text x="158.9" y="214.1">NC</text>
<text x="159.1" y="210.8">P45 / NC</text>
</g>
</svg>
